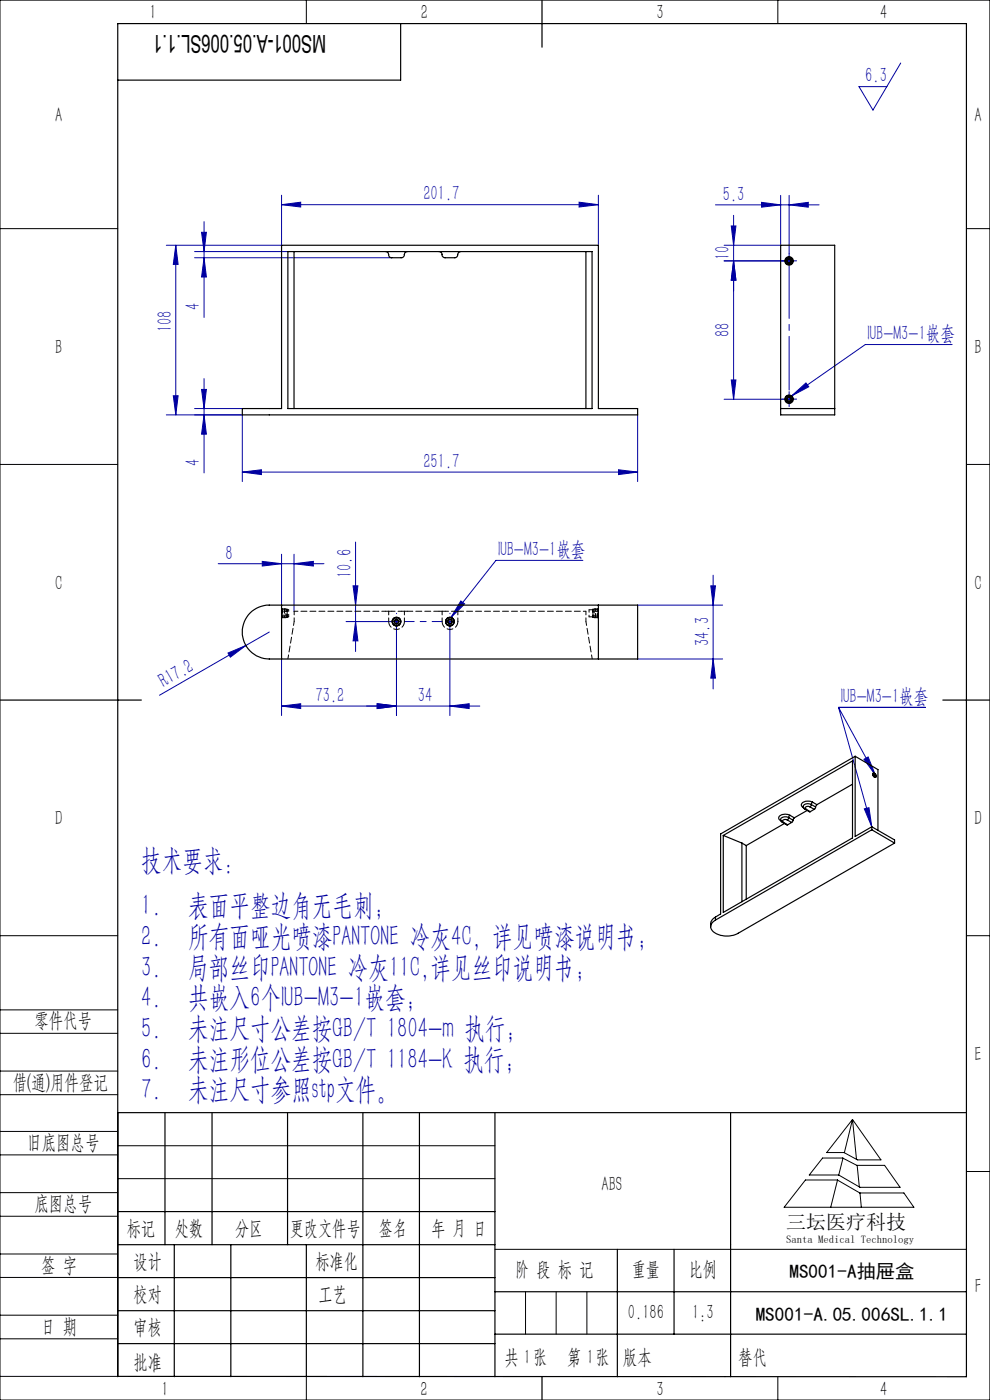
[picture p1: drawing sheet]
<svg xmlns="http://www.w3.org/2000/svg" width="210mm" height="297mm" viewBox="0 0 210 297" stroke-linecap="round" stroke-linejoin="round" font-family="sans-serif">
<g fill="none" stroke="#0000a0" stroke-width=".21">
<path d="M191.1 13.4l-5.9 10-3-5h5.9M37.3 52l.5 4.1h-1zM37.3 52v36M41.3 54.7h41.8M41.3 53.4h19.8M42.8 49.3h1l-.5 4.1zM43.3 54.7l.5 4.1h-1zM43.3 47v20.3M59.7 43.4l4.1-.5v1zM59.7 41.4v10.6h-24.4M59.7 43.4h67.2M122.8 42.9l4.1 .5-4.1 .5z"/>
<path d="M126.9 41.4v10.6M151.8 43.5h21.9M153.6 55.3h14.6M155.1 47.9h1l-.5 4.1zM155.6 55.3l.5 4.1h-1zM155.6 45.7v39M161.5 42.9l4.1 .6-4.1 .5zM165.6 41.4v10.6h-12M167.4 43.5l4-.6v1.1zM167.4 41.4v12.4M167.4 54.5v1.7M202 73.1h-18.4l-15.7 10.9"/>
<path d="M35.3 88h16.1v14.2M36.8 84h1l-.5 4zM41.3 86.7h10.1M42.8 82.6h1l-.5 4.1zM43.3 88l.5 4.1h-1zM43.3 80.3v20M131.2 99.7l4.1 .5-4.1 .5zM135.3 88v14.2M153.6 84.7h14.6M155.1 80.6h1l-.5 4.1zM167.4 83.9v1.6M167.9 84l3.1-2.8 .6 .9z"/>
<path d="M46.3 119.6h22.4M51.4 100.2l4.1-.5v1zM51.4 100.2h83.9M55.6 119.1l4.1 .5-4.1 .5zM59.7 117.6v10.8M62.4 119.6l4.1-.5v1zM62.4 117.6v12.1M75.4 115v23.2M123.6 118.9h-18.4l-9.6 12.1M48.4 138.5l3.7-1.6-3.2 2.5zM57.1 134.1l-23.3 13.4M59.7 139.8v12"/>
<path d="M73.4 131.9h11.5M74.9 124.3h1l-.5 4.1zM75.4 131.9l.5 4.1h-1zM84.1 131.1v20.7M94.6 131.9h1.7M95.4 131.1v20.7M97.8 127.5l.8 .6-3 2.9zM135.3 128.4h18M135.3 139.8h18M150.8 124.3h1l-.5 4.1zM151.3 139.8l.5 4.1h-1zM151.3 122v24.2"/>
<path d="M59.7 149.8l4.1-.5v1zM80 149.3l4.1 .5-4.1 .5zM95.4 149.8l4.1-.5v1zM101.8 149.8h-42.1M177.9 150.1h18.4M177.9 150.1l7.8 14.3M177.9 150.1l7 25.3M183.3 161.1l.8-.5 1.6 3.8zM183.3 171.6l1-.3 .6 4.1z"/>
</g>
<g fill="none" stroke="#0000a0" stroke-width=".21" stroke-dasharray="30.5 1.3 1.3 1.3">
<path d="M166.6 55.3h-.8M167.4 54.5v-.7M168.2 55.3h.8M166.6 84.7h-.8M167.4 83.8v-.7M167.4 85.5v.8M168.2 84.7h.8M82.5 131.9h-.1M84.1 130.2v-.1M84.1 133.5v.1M93.8 131.9h-.1M95.5 130.2v-.1"/>
<path d="M95.5 133.5v.1M97.1 131.9h.1"/>
</g>
<path d="M85.8 131.9h7.9" fill="none" stroke="#0000a0" stroke-width=".21" stroke-dasharray="30.5 1.3 1.3 1.3" stroke-dashoffset="28.4"/>
<path d="M167.4 56.2v26.5" fill="none" stroke="#0000a0" stroke-width=".21" stroke-dasharray="30.5 1.3 1.3 1.3" stroke-dashoffset="19.1"/>
<g fill="none" stroke="#000" stroke-width=".21">
<path d="M0 0h210v297h-210zM65 0v5M165 0v5M0 48.5h25M205 48.5h5M0 98.5h25M205 98.5h5M0 198.5h25M205 198.5h5M0 214.2h25M0 219.2h25M0 232.2h25"/>
<path d="M0 227.2h25M25 236v56h-25M180.8 237.5l6.1 8.6h-5l-2.9-1.6h-3.6zM180.8 237.5l-1.7 7M180.8 237.5l.9 8.5M0 245h25M0 240h25M0 258h25M0 253h25M25 243.1h80M25 250h80M170.9 250.3h6.7l4.8 2.8h9.3l2.2 3h-27.6z"/>
<path d="M174.5 245.7h4.3l3 1.5h5.8l3.3 4.7h-8.5l-4.5-2.6h-6.2zM177.7 250.3l-1.5 5.8M178.8 245.7l-.9 3.6M181.8 247.2l.5 4.6M182.4 253.1l.3 3M205 248.5h5M0 271h25M0 266h25M0 279h25M105 265h100M111.5 274v9M118 274v9"/>
<path d="M124.5 274v9M0 284h25M65 292.1v4.9M153.7 292h.1M165 292v5"/>
</g>
<g fill="none" stroke="#000" stroke-width=".25">
<path d="M85 5v12h-60M115 0v10M0 148.5h30M200 148.5h10M25 236h180M35 236v28.1M45 236v28.1M61 236v28.1M77 236v56.1M89 236v56.1M105 236v56.1M155 236v56.1"/>
<path d="M25 257h80M25 264.1h80M25 271h80M25 278.1h80M37 264.1v28M49 264.1v28M65 264.1v28M105 274h100M131 265v27.1M143 265v18M25 292l180 .1v-287.1h-180v287.1M25 285h80"/>
<path d="M105 283h100M115 292v5"/>
</g>
<g fill="#0000a0">
<path d="M48.4 138.5l3.7-1.6-3.2 2.5z"/>
<path d="M97.8 127.5l.8 .6-3 2.9zM167.9 84l3.1-2.8 .6 .9zM183.3 161.1l.8-.5 1.6 3.8zM183.3 171.6l1-.3 .6 4.1z"/>
<path d="M131.2 99.7l4.1 .5-4.1 .5zM51.4 100.2l4.1-.5v1zM80 149.3l4.1 .5-4.1 .5zM59.7 149.8l4.1-.5v1z"/>
<path d="M59.7 43.4l4.1-.5v1zM122.8 42.9l4.1 .5-4.1 .5zM80 149.3l4.1 .5-4.1 .5zM95.4 149.8l4.1-.5v1zM55.6 119.1l4.1 .5-4.1 .5zM62.4 119.6l4.1-.5v1z"/>
<path d="M167.4 43.5l4-.6v1.1zM161.5 42.9l4.1 .6-4.1 .5z"/>
<path d="M36.8 84h1l-.5 4zM37.3 52l.5 4.1h-1zM43.3 54.7l.5 4.1h-1zM42.8 49.3h1l-.5 4.1zM75.4 131.9l.5 4.1h-1zM74.9 124.3h1l-.5 4.1zM155.6 55.3l.5 4.1h-1zM155.1 47.9h1l-.5 4.1z"/>
<path d="M42.8 82.6h1l-.5 4.1zM43.3 88l.5 4.1h-1zM150.8 124.3h1l-.5 4.1zM151.3 139.8l.5 4.1h-1zM155.6 55.3l.5 4.1h-1zM155.1 80.6h1l-.5 4.1z"/>
</g>
<g fill="none" stroke="#000" stroke-width=".25">
<path d="M59.7 52h67.2v34.7h8.4v1.3h-83.9v-1.3h8.3zM61.1 53.4h64.5v33.3h-64.5zM62.4 53.4v33.3M81.8 53.4a.75 .75 0 0 1 .7 .9l.5 .4h1.5a.99 .99 0 0 0 1.4-1l.5-.3M93.1 53.4a.75 .75 0 0 1 .7 .9l.5 .4h2.1a.75 .75 0 0 0 .8-.9l.6-.4M124.3 53.4v33.3M165.6 52h11.5v36h-11.5zM165.6 86.7h11.5M53.1 130a5.7 5.7 0 0 1 4-1.6h78.2v11.4h-78.2a5.7 5.7 0 0 1-5.3-3.5 5.7 5.7 0 0 1 1.3-6.3zM59.7 128.4v11.4M126.9 128.4v11.4M153.4 177.2l27.4-15.8v16.4l-27.4 15.8z"/>
<path d="M153.4 177.2l4 1.7M157.4 178.9l.9 .5M157.4 178.9v12.4M158.3 179.4v11.4M165.6 174.1h.1M165.9 174.4l1.2 .6M165.9 174.4h.3M166.2 174.4l.9 .6M166.4 174.7l-8.1 4.7M167 174a.6 .6 0 0 0-1 .3l.2 .1M167 174l.9 .5M167.3 173.5l-.2-.1a.94 .94 0 0 0-1.5 .7l.3 .3"/>
<path d="M167.3 173.5l-.3 .5M167.3 173.5l.9 .5M167.6 173a1.67 1.67 0 0 0-2.4 .5l.4 .6M167.6 173l-.3 .5M167.6 173l.9 .5M167.9 174.5l-.8 .5M168.2 174l-.3 .5M168.5 173.5l-.3 .5M170.4 171.3l.1 .1M170.4 171.3h.1M170.7 171.7l1 .5h.2M170.7 171.7h.3"/>
<path d="M171 171.7l.9 .5M171.2 171.9l-2.7 1.6M171.8 171.2a.66 .66 0 0 0-1 .3l.2 .2M171.8 171.2l.9 .5M172.1 170.7l-.2-.1a.94 .94 0 0 0-1.5 .7l.4 .4M172.1 170.7l-.3 .5M172.1 170.7l.9 .5M172.4 170.2a1.67 1.67 0 0 0-2.4 .5l.4 .6M172.4 170.2l-.3 .5M172.4 170.2l.9 .5M172.7 171.7l-.8 .5M173 171.2l-.3 .5"/>
<path d="M173.3 170.7l-.3 .5M180.8 166.4l-7.5 4.3M181.4 160.4v17l3.5-2M181.4 160.4l-28.5 16.5v17l-1.1 .7M181.4 160.4l4.8 2.9v12.8M184.9 175.4v.6M184.9 175.4l4.9 2.8v.7M184.9 176l4.9 2.9M184.9 176l-33.1 19.2M185.2 164a.53 .53 0 0 1 .6 .3 .53 .53 0 0 1-.1 .6 .62 .62 0 0 1-.5-.9zM185.2 164.1h.4a.34 .34 0 0 1 .2 .4 .34 .34 0 0 1-.3 .3l-.3-.5zM185.3 164.4l.1-.2 .2 .2v.2l-.1 .1"/>
<path d="M185.3 164.2a.27 .27 0 0 1 .4 .2 .27 .27 0 0 1-.2 .3l-.2-.3zM189.8 178.9l-33.2 19.1a4.8 4.8 0 0 1-5.6-.7 1.41 1.41 0 0 1 .8-2.1M151.8 194.6a1.85 1.85 0 0 0-1.1 2M151.8 194.6v.6"/>
<circle cx="167.4" cy="55.4" r=".9"/>
<circle cx="167.4" cy="55.4" r=".51"/>
<circle cx="167.4" cy="55.3" r=".41"/>
<circle cx="167.4" cy="55.4" r=".75"/>
<circle cx="167.4" cy="84.7" r=".76"/>
<circle cx="167.4" cy="84.7" r=".51"/>
<circle cx="167.4" cy="84.7" r=".89"/>
<circle cx="167.4" cy="84.7" r=".42"/>
<circle cx="84.1" cy="131.9" r=".92"/>
<circle cx="84.1" cy="131.9" r=".4"/>
<circle cx="84.1" cy="131.9" r=".49"/>
<circle cx="84.1" cy="131.9" r=".88"/>
<circle cx="95.4" cy="131.9" r=".91"/>
<circle cx="95.4" cy="131.9" r=".88"/>
<circle cx="95.4" cy="131.9" r=".41"/>
<circle cx="95.4" cy="131.9" r=".5"/>
</g>
<path d="M84.1 132.8a.93 .93 0 0 0 .9-1.3 .93 .93 0 0 0-1.6-.2 .93 .93 0 0 0 .5 1.5h.2M85.1 129.7h-2M95.5 132.8a.93 .93 0 0 0 .8-1.3 .93 .93 0 0 0-1.6-.2 .93 .93 0 0 0 .5 1.5h.3M96.5 129.7h-2M125 130.9h2M127 129.4h-2" fill="none" stroke="#000" stroke-width=".21" stroke-dasharray="1.3 .6" stroke-dashoffset=".6"/>
<path d="M84.1 132.7a.86 .86 0 0 0 .8-1.2 .86 .86 0 0 0-1.4-.2 .86 .86 0 0 0 .4 1.4h.2M84.1 131a.84 .84 0 0 0-.7 1.2 .84 .84 0 0 0 1.4 .2 .84 .84 0 0 0-.5-1.4h-.2M85.8 131.9a1.67 1.67 0 0 1-1.7 1.6 1.67 1.67 0 0 1-1.6-1.6M95.5 132.7a.86 .86 0 0 0 .7-1.2 .86 .86 0 0 0-1.4-.2 .86 .86 0 0 0 .4 1.4h.3M95.5 131a.84 .84 0 0 0-.8 1.2 .84 .84 0 0 0 1.4 .2 .84 .84 0 0 0-.4-1.4h-.2M97.1 131.9a1.67 1.67 0 0 1-1.6 1.6 1.67 1.67 0 0 1-1.7-1.6" fill="none" stroke="#000" stroke-width=".21" stroke-dasharray="1.3 .6" stroke-dashoffset="-.1"/>
<g fill="none" stroke="#000" stroke-width=".21" stroke-dasharray="1.3 .6">
<path d="M59.7 131h.1M59.7 130.6l.1-.1M59.8 131h.1M59.8 129.2h-.1M59.8 129.7l-.1-.1M59.9 131h.1M59.9 129.2h-.1M59.9 129.2h.1M59.9 131h.4M60.3 129.2h-.4M60.3 130.9h.1M60.4 131h.2"/>
<path d="M60.4 129.3h-.1M60.6 129.2h-.2M60.6 131l.2-.1M60.8 129.3l-.2-.1M60.8 130.9h.1M60.9 130.5l.1 .1M60.9 131l.1-.1M60.9 129.3h-.1M61 129.3l-.1-.1M61 129.6l-.1 .1M84.1 131a.82 .82 0 0 1 .8 1.2 .82 .82 0 0 1-1.4 .2 .82 .82 0 0 1 .4-1.3l.2-.1M95.5 131a.82 .82 0 0 1 .7 1.2 .82 .82 0 0 1-1.4 .2 .82 .82 0 0 1 .4-1.3l.3-.1"/>
<path d="M125.7 130.9v.1M125.7 130.6l.1-.1M125.7 129.2v.1M125.7 130.9h.2M125.8 129.7l-.1-.1M125.9 130.9l.1 .1M125.9 129.3h-.2M126 129.2l-.1 .1M126 131h.3M126.3 129.2h-.3M126.3 130.9h.1M126.4 131h.4"/>
<path d="M126.4 129.3h-.1M126.8 131h.1M126.8 129.2h-.4M126.8 129.2h.1M126.9 130.5l.1 .1M126.9 129.2h-.1M126.9 131h.1M127 129.2h-.1M127 129.6l-.1 .1"/>
</g>
<path d="M84.1 131a.86 .86 0 0 1 .8 1.2 .86 .86 0 0 1-1.4 .2 .86 .86 0 0 1 .4-1.4h.2M95.5 131a.86 .86 0 0 1 .7 1.2 .86 .86 0 0 1-1.4 .2 .86 .86 0 0 1 .4-1.4h.3" fill="none" stroke="#000" stroke-width=".21" stroke-dasharray="1.3 .6" stroke-dashoffset="-.2"/>
<path d="M59.8 131v-1.8M59.9 131v-1.8M60.3 131v-1.8M60.4 131v-1.8M60.6 129.2v1.8M60.9 129.2v1.8M125.7 131v-1.8M126 131v-1.8M126.3 129.2v1.8M126.4 129.2v1.8M126.8 129.2v1.8M126.9 129.2v1.8" fill="none" stroke="#000" stroke-width=".21" stroke-dasharray="1.3 .6" stroke-dashoffset=".9"/>
<path d="M59.7 130.9h1.5M60.8 129.3v1.6M61 129.3v1.6M61.2 130.9v-1.5M61.2 129.4h-1.5M125 129.4v1.5M125.7 130.9v-1.6M125.9 130.9v-1.6" fill="none" stroke="#000" stroke-width=".21" stroke-dasharray="1.3 .6" stroke-dashoffset=".8"/>
<path d="M59.8 130.5v-.8M60.9 130.5v-.8M61.1 139.8l1.3-8M124.3 131.8l1.3 8M125.8 129.7v.8M126.9 129.7v.8" fill="none" stroke="#000" stroke-width=".21" stroke-dasharray="1.3 .6" stroke-dashoffset=".4"/>
<path d="M82.5 129.7h-.7M83.1 129.7h-.6M85.8 129.7h-.7M86.5 129.7h-.7M93.8 129.7h-.7M94.5 129.7h-.7M97.1 129.7h-.6M97.8 129.7h-.7" fill="none" stroke="#000" stroke-width=".21" stroke-dasharray="1.3 .6" stroke-dashoffset=".3"/>
<path d="M59.8 130.5h1.1M60.9 129.7h-1.1M62.4 131.8v-2.1M62.4 129.7h19.4M82.5 131.9v-2.2M85.8 129.7v2.2M93.8 131.9v-2.2M97.1 129.7v2.2M124.3 129.7v2.1M125.8 130.5h1.1M126.9 129.7h-1.1" fill="none" stroke="#000" stroke-width=".21" stroke-dasharray="1.3 .6" stroke-dashoffset=".5"/>
<path d="M97.8 129.7h26.5" fill="none" stroke="#000" stroke-width=".21" stroke-dasharray="1.3 .6" stroke-dashoffset=".7"/>
<path d="M86.5 129.7h6.6" fill="none" stroke="#000" stroke-width=".21" stroke-dasharray="1.3 .6" stroke-dashoffset=".2"/>
<g font-size="6.3" fill="#0000a0">
<text x="29.9" y="184.6">技术要求：</text>
<text x="29.9" y="194.2">1.</text>
<text x="39.9" y="194.2">表面平整边角无毛刺；</text>
<text x="29.9" y="200.7">2.</text>
<text x="39.9" y="200.7">所有面哑光喷漆PANTONE 冷灰4C，详见喷漆说明书；</text>
<text x="29.9" y="207.2">3.</text>
<text x="39.9" y="207.2">局部丝印PANTONE 冷灰11C,详见丝印说明书；</text>
<text x="29.9" y="213.7">4.</text>
<text x="39.9" y="213.7">共嵌入6个IUB-M3-1嵌套；</text>
<text x="29.9" y="220.2">5.</text>
<text x="39.9" y="220.2">未注尺寸公差按GB/T 1804-m 执行；</text>
<text x="29.9" y="226.7">6.</text>
<text x="39.9" y="226.7">未注形位公差按GB/T 1184-K 执行；</text>
<text x="29.9" y="233.2">7.</text>
<text x="39.9" y="233.2">未注尺寸参照stp文件。</text>
</g>
<text font-size="5.2" x="69.2" y="7.3" transform="rotate(-180 69.2 7.3)">MS001-A.05.006SL.1.1</text>
<g font-size="4.4" fill="#010000">
<text x="31.7" y="4.1">1</text>
<text x="89.2" y="4.1">2</text>
<text x="139.2" y="4.1">3</text>
<text x="186.7" y="4.1">4</text>
<text x="156.6" y="289.5">替代</text>
</g>
<g font-size="4.4" fill="#0000a0">
<text x="183.5" y="17.5">6.3</text>
<text x="89.8" y="42.5">201.7</text>
<text x="153.3" y="42.6">5.3</text>
<text x="154.8" y="55.2" transform="rotate(-90 154.8 55.2)">10</text>
<text x="42.4" y="65.8" transform="rotate(-90 42.4 65.8)">4</text>
<text x="36.4" y="70.5" transform="rotate(-90 36.4 70.5)">108</text>
<text x="154.8" y="71.5" transform="rotate(-90 154.8 71.5)">88</text>
<text x="184" y="72.2">IUB-M3-1嵌套</text>
<text x="42.4" y="98.8" transform="rotate(-90 42.4 98.8)">4</text>
<text x="89.8" y="99.3">251.7</text>
<text x="47.8" y="118.7">8</text>
<text x="105.7" y="118">IUB-M3-1嵌套</text>
<text x="74.6" y="122.6" transform="rotate(-90 74.6 122.6)">10.6</text>
<text x="150.4" y="137" transform="rotate(-90 150.4 137)">34.3</text>
<text x="34.8" y="146" transform="rotate(-30 34.8 146)">R17.2</text>
<text x="66.9" y="148.9">73.2</text>
<text x="88.6" y="148.9">34</text>
<text x="178.4" y="149.2">IUB-M3-1嵌套</text>
</g>
<g font-size="4.4">
<text x="11.7" y="25.9">A</text>
<text x="206.7" y="25.9">A</text>
<text x="11.7" y="75.1">B</text>
<text x="206.7" y="75.1">B</text>
<text x="11.7" y="125.1">C</text>
<text x="206.7" y="125.1">C</text>
<text x="11.7" y="175.1">D</text>
<text x="206.7" y="175.1">D</text>
<text x="7.3" y="217.9">零件代号</text>
<text x="206.7" y="225.1">E</text>
<text x="2.7" y="231">借(通)用件登记</text>
<text x="5.8" y="243.7">旧底图总号</text>
<text x="7.3" y="256.8">底图总号</text>
<text x="127.6" y="252.6">ABS</text>
<text x="26.9" y="261.9">标记</text>
<text x="37.1" y="261.9">处数</text>
<text x="49.9" y="261.9">分区</text>
<text x="61.5" y="261.9">更改文件号</text>
<text x="80.4" y="261.9">签名</text>
<text x="91.5" y="261.9">年 月 日</text>
<text x="8.7" y="269.8">签 字</text>
<text x="28.3" y="268.9">设计</text>
<text x="66.9" y="268.9">标准化</text>
<text x="109.3" y="270.8">阶 段 标 记</text>
<text x="134" y="270.8">重量</text>
<text x="146.1" y="270.8">比例</text>
<text x="206.8" y="274.4">F</text>
<text x="28.3" y="276">校对</text>
<text x="67.6" y="276">工艺</text>
<text x="133.2" y="279.8">0.186</text>
<text x="146.8" y="279.8">1:3</text>
<text x="8.7" y="282.9">日 期</text>
<text x="28.3" y="283">审核</text>
<text x="28.3" y="290.4">批准</text>
<text x="107" y="289.5">共 张</text>
<text x="111.1" y="289.5">1</text>
<text x="120.3" y="289.5">第 张</text>
<text x="124.5" y="289.5">1</text>
<text x="132.1" y="289.5">版本</text>
<text x="34.2" y="296.1">1</text>
<text x="89.2" y="296.2">2</text>
<text x="139.2" y="296.2">3</text>
<text x="186.7" y="296.2">4</text>
</g>
<text font-size="4.2" x="166.8" y="260.7">三坛医疗科技</text>
<g font-size="4.1">
<text x="167.5" y="271.1">MS001-A抽屉盒</text>
<text x="160.3" y="280.2">MS001-A.05.006SL.1.1</text>
</g>
<text font-size="2.3" x="166.8" y="263.6">Santa Medical Technology</text>
</svg>
